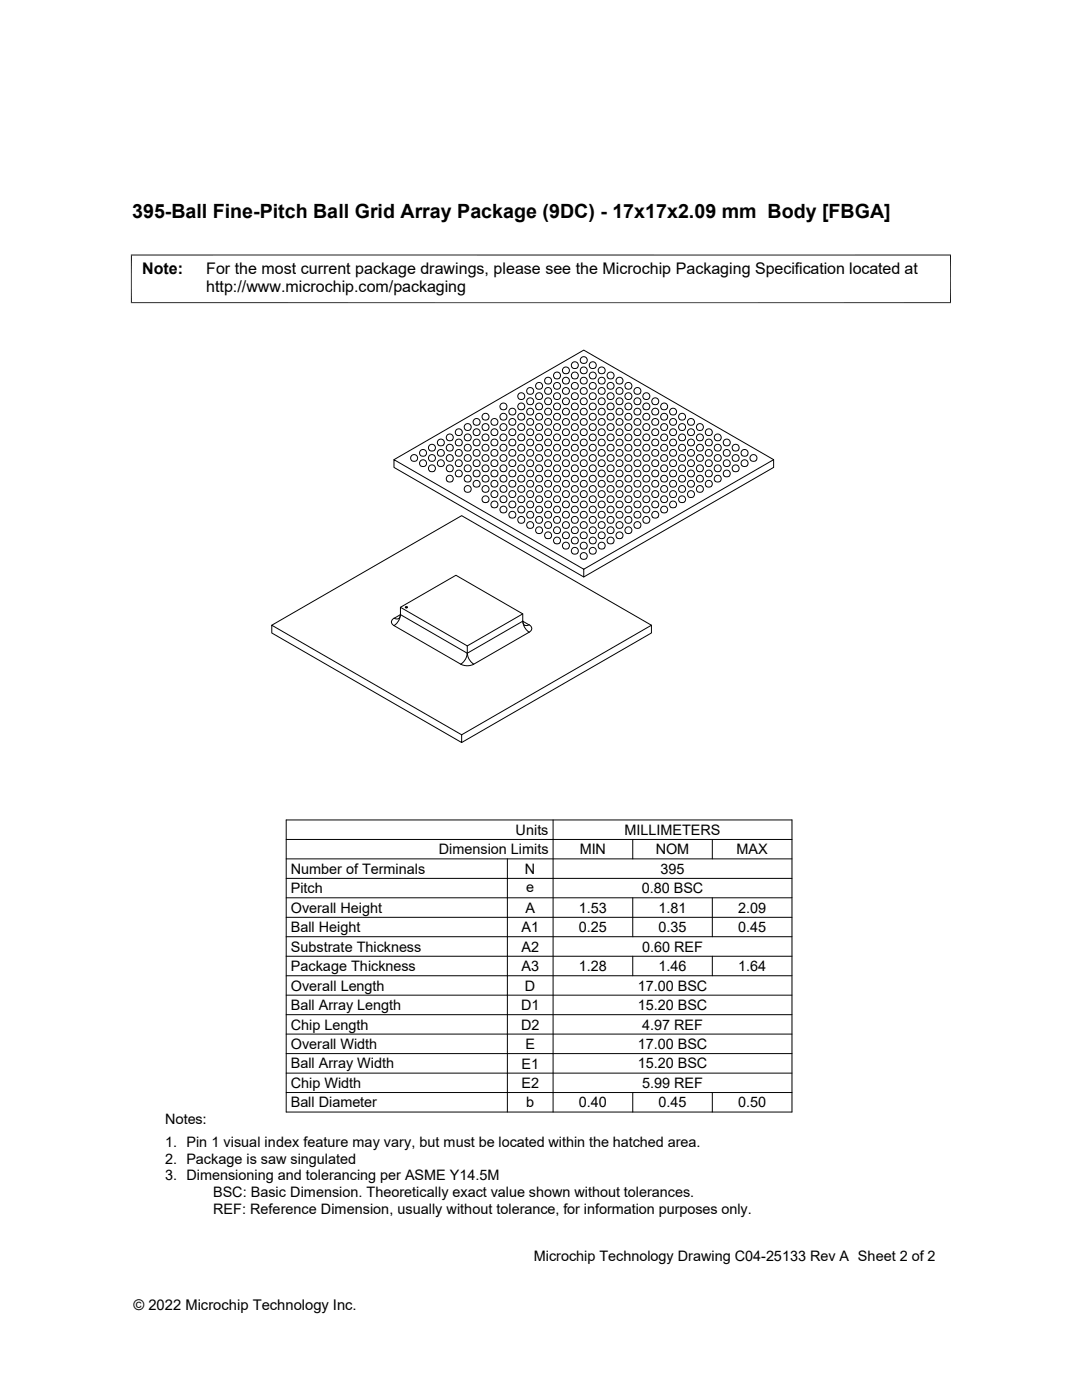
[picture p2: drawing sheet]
<svg xmlns="http://www.w3.org/2000/svg" width="216mm" height="279mm" viewBox="0 0 216 279" stroke-linecap="round" stroke-linejoin="round" font-family="sans-serif">
<g fill="none" stroke="#000" stroke-width=".2">
<path d="M26.1 50.9h163.7M26.2 50.8v9.7M189.7 50.8v9.7M26.1 60.4h163.7M107.1 77.5l.5 .2 .5-.2M107.1 77.5a.69 .69 0 0 1 0-1 .69 .69 0 0 1 1 0 .69 .69 0 0 1 0 1M110.6 77.5l.5 .2 .6-.2M110.6 77.5a.69 .69 0 0 1 .1-1 .69 .69 0 0 1 .9 0 .69 .69 0 0 1 .1 1M110.6 75.5l.5 .1 .6-.1M110.6 75.4a.69 .69 0 0 1 .1-1 .69 .69 0 0 1 .9 0 .69 .69 0 0 1 .1 1M112.4 74.4l.5 .2 .5-.2M112.4 74.4a.69 .69 0 0 1 0-1 .69 .69 0 0 1 1 0 .69 .69 0 0 1 0 1"/>
<path d="M114.2 77.5l.5 .2 .5-.2M114.2 77.5a.69 .69 0 0 1 0-1 .69 .69 0 0 1 1 0 .69 .69 0 0 1 0 1M114.2 75.5l.5 .1 .5-.1M114.2 75.4a.69 .69 0 0 1 0-1 .69 .69 0 0 1 1 0 .69 .69 0 0 1 0 1M116 74.4l.5 .2 .5-.2M116 74.4a.69 .69 0 0 1 0-1 .69 .69 0 0 1 1 0 .69 .69 0 0 1 0 1M116 72.4l.5 .1 .5-.1M116 72.3a.69 .69 0 0 1 0-.9 .69 .69 0 0 1 1 0 .69 .69 0 0 1 0 .9M117.8 77.5l.5 .2 .5-.2M117.8 77.5a.69 .69 0 0 1 0-1 .69 .69 0 0 1 1 0 .69 .69 0 0 1 0 1M117.8 75.5l.5 .1 .5-.1M117.8 75.4a.69 .69 0 0 1 0-1 .69 .69 0 0 1 1 0 .69 .69 0 0 1 0 1"/>
<path d="M119.5 74.4l.6 .2 .5-.2M119.5 74.4a.69 .69 0 0 1 .1-1 .69 .69 0 0 1 .9 0 .69 .69 0 0 1 .1 1M121.3 75.5l.5 .1 .5-.1M121.3 75.4a.69 .69 0 0 1 .1-1 .69 .69 0 0 1 .9 0 .69 .69 0 0 1 0 1M121.3 77.5l.5 .2 .5-.2M121.3 77.5a.69 .69 0 0 1 .1-1 .69 .69 0 0 1 .9 0 .69 .69 0 0 1 0 1M124.9 77.5l.5 .2 .5-.2M124.9 77.5a.69 .69 0 0 1 0-1 .69 .69 0 0 1 1 0 .69 .69 0 0 1 0 1M78.6 91.7l37.9-21.8 37.9 21.8v1.6l-37.9 21.8M85.7 94l.5 .1 .5-.1M85.7 93.9a.69 .69 0 0 1 0-.9 .69 .69 0 0 1 1 0 .69 .69 0 0 1 0 .9M89.2 94l.5 .1 .6-.1"/>
<path d="M89.2 93.9a.69 .69 0 0 1 .1-.9 .69 .69 0 0 1 .9 0 .69 .69 0 0 1 .1 .9M92.8 85.7l.5 .2 .5-.2M92.8 85.7a.69 .69 0 0 1 0-1 .69 .69 0 0 1 1 0 .69 .69 0 0 1 0 1M92.8 94l.5 .1 .5-.1M92.8 93.9a.69 .69 0 0 1 0-.9 .69 .69 0 0 1 1 0 .69 .69 0 0 1 0 .9M96.4 94l.5 .1 .5-.1M96.4 85.7l.5 .2 .5-.2M96.4 93.9a.69 .69 0 0 1 0-.9 .69 .69 0 0 1 1 0 .69 .69 0 0 1 0 .9M96.4 85.7a.69 .69 0 0 1 0-1 .69 .69 0 0 1 1 0 .69 .69 0 0 1 0 1M98.1 99.1l.6 .2 .5-.2M98.1 99.1a.69 .69 0 0 1 .1-1 .69 .69 0 0 1 .9 0 .69 .69 0 0 1 .1 1M99.9 94l.6 .1 .5-.1"/>
<path d="M99.9 85.7l.6 .2 .5-.2M99.9 93.9a.69 .69 0 0 1 .1-.9 .69 .69 0 0 1 .9 0 .69 .69 0 0 1 .1 .9M99.9 85.7a.69 .69 0 0 1 .1-1 .69 .69 0 0 1 .9 0 .69 .69 0 0 1 .1 1M101.7 99.1l.5 .2 .5-.2M101.7 99.1a.69 .69 0 0 1 .1-1 .69 .69 0 0 1 .9 0 .69 .69 0 0 1 0 1M103.5 94l.5 .1 .5-.1M103.5 93.9a.69 .69 0 0 1 0-.9 .69 .69 0 0 1 1 0 .69 .69 0 0 1 0 .9M103.5 85.7l.5 .2 .5-.2M103.5 85.7a.69 .69 0 0 1 0-1 .69 .69 0 0 1 1 0 .69 .69 0 0 1 0 1M105.3 80.6l.5 .2 .5-.2M105.3 80.6a.69 .69 0 0 1 0-1 .69 .69 0 0 1 1 0 .69 .69 0 0 1 0 1M105.3 99.1l.5 .2 .5-.2"/>
<path d="M105.3 99.1a.69 .69 0 0 1 0-1 .69 .69 0 0 1 1 0 .69 .69 0 0 1 0 1M107.1 85.7l.5 .2 .5-.2M107.1 85.7a.69 .69 0 0 1 0-1 .69 .69 0 0 1 1 0 .69 .69 0 0 1 0 1M107.1 94l.5 .1 .5-.1M107.1 93.9a.69 .69 0 0 1 0-.9 .69 .69 0 0 1 1 0 .69 .69 0 0 1 0 .9M108.9 99.1l.5 .2 .5-.2M108.9 99.1a.69 .69 0 0 1 0-1 .69 .69 0 0 1 1 0 .69 .69 0 0 1 0 1M108.9 80.6l.5 .2 .5-.2M108.9 80.6a.69 .69 0 0 1 0-1 .69 .69 0 0 1 1 0 .69 .69 0 0 1 0 1M110.6 85.7l.5 .2 .6-.2M110.6 85.7a.69 .69 0 0 1 .1-1 .69 .69 0 0 1 .9 0 .69 .69 0 0 1 .1 1M110.6 94l.5 .1 .6-.1"/>
<path d="M110.6 93.9a.69 .69 0 0 1 .1-.9 .69 .69 0 0 1 .9 0 .69 .69 0 0 1 .1 .9M112.4 99.1l.5 .2 .5-.2M112.4 99.1a.69 .69 0 0 1 0-1 .69 .69 0 0 1 1 0 .69 .69 0 0 1 0 1M112.4 80.6l.5 .2 .5-.2M112.4 80.6a.69 .69 0 0 1 0-1 .69 .69 0 0 1 1 0 .69 .69 0 0 1 0 1M114.2 85.7l.5 .2 .5-.2M114.2 85.7a.69 .69 0 0 1 0-1 .69 .69 0 0 1 1 0 .69 .69 0 0 1 0 1M114.2 94l.5 .1 .5-.1M114.2 93.9a.69 .69 0 0 1 0-.9 .69 .69 0 0 1 1 0 .69 .69 0 0 1 0 .9M116 80.6l.5 .2 .5-.2M116 80.6a.69 .69 0 0 1 0-1 .69 .69 0 0 1 1 0 .69 .69 0 0 1 0 1M116 99.1l.5 .2 .5-.2"/>
<path d="M116 99.1a.69 .69 0 0 1 0-1 .69 .69 0 0 1 1 0 .69 .69 0 0 1 0 1M117.8 94l.5 .1 .5-.1M117.8 93.9a.69 .69 0 0 1 0-.9 .69 .69 0 0 1 1 0 .69 .69 0 0 1 0 .9M117.8 85.7l.5 .2 .5-.2M117.8 85.7a.69 .69 0 0 1 0-1 .69 .69 0 0 1 1 0 .69 .69 0 0 1 0 1M119.5 80.6l.6 .2 .5-.2M119.5 80.6a.69 .69 0 0 1 .1-1 .69 .69 0 0 1 .9 0 .69 .69 0 0 1 .1 1M119.5 99.1l.6 .2 .5-.2M119.5 99.1a.69 .69 0 0 1 .1-1 .69 .69 0 0 1 .9 0 .69 .69 0 0 1 .1 1M121.3 85.7l.5 .2 .5-.2M121.3 85.7a.69 .69 0 0 1 .1-1 .69 .69 0 0 1 .9 0 .69 .69 0 0 1 0 1M121.3 94l.5 .1 .5-.1"/>
<path d="M121.3 93.9a.69 .69 0 0 1 .1-.9 .69 .69 0 0 1 .9 0 .69 .69 0 0 1 0 .9M123.1 80.6l.5 .2 .5-.2M123.1 80.6a.69 .69 0 0 1 0-1 .69 .69 0 0 1 1 0 .69 .69 0 0 1 0 1M123.1 99.1l.5 .2 .5-.2M123.1 99.1a.69 .69 0 0 1 0-1 .69 .69 0 0 1 1 0 .69 .69 0 0 1 0 1M124.9 85.7l.5 .2 .5-.2M124.9 85.7a.69 .69 0 0 1 0-1 .69 .69 0 0 1 1 0 .69 .69 0 0 1 0 1M124.9 94l.5 .1 .5-.1M124.9 93.9a.69 .69 0 0 1 0-.9 .69 .69 0 0 1 1 0 .69 .69 0 0 1 0 .9M126.7 99.1l.5 .2 .5-.2M126.7 99.1a.69 .69 0 0 1 0-1 .69 .69 0 0 1 1 0 .69 .69 0 0 1 0 1M126.7 80.6l.5 .2 .5-.2"/>
<path d="M126.7 80.6a.69 .69 0 0 1 0-1 .69 .69 0 0 1 1 0 .69 .69 0 0 1 0 1M128.5 85.7l.5 .2 .5-.2M128.5 85.7a.69 .69 0 0 1 0-1 .69 .69 0 0 1 1 0 .69 .69 0 0 1 0 1M128.5 94l.5 .1 .5-.1M128.5 93.9a.69 .69 0 0 1 0-.9 .69 .69 0 0 1 1 0 .69 .69 0 0 1 0 .9M130.2 99.1l.5 .2 .6-.2M130.2 99.1a.69 .69 0 0 1 .1-1 .69 .69 0 0 1 .9 0 .69 .69 0 0 1 .1 1M130.2 80.6l.5 .2 .6-.2M130.2 80.6a.69 .69 0 0 1 .1-1 .69 .69 0 0 1 .9 0 .69 .69 0 0 1 .1 1M132 85.7l.5 .2 .5-.2M132 85.7a.69 .69 0 0 1 0-1 .69 .69 0 0 1 1 0 .69 .69 0 0 1 0 1M132 94l.5 .1 .5-.1"/>
<path d="M132 93.9a.69 .69 0 0 1 0-.9 .69 .69 0 0 1 1 0 .69 .69 0 0 1 0 .9M133.8 99.1l.5 .2 .5-.2M133.8 99.1a.69 .69 0 0 1 0-1 .69 .69 0 0 1 1 0 .69 .69 0 0 1 0 1M135.6 94l.5 .1 .5-.1M135.6 93.9a.69 .69 0 0 1 0-.9 .69 .69 0 0 1 1 0 .69 .69 0 0 1 0 .9M135.6 85.7l.5 .2 .5-.2M135.6 85.7a.69 .69 0 0 1 0-1 .69 .69 0 0 1 1 0 .69 .69 0 0 1 0 1M137.4 99.1l.5 .2 .5-.2M137.4 99.1a.69 .69 0 0 1 0-1 .69 .69 0 0 1 1 0 .69 .69 0 0 1 0 1M139.1 94l.6 .1 .5-.1M139.1 93.9a.69 .69 0 0 1 .1-.9 .69 .69 0 0 1 .9 0 .69 .69 0 0 1 .1 .9M139.1 85.7l.6 .2 .5-.2"/>
<path d="M139.1 85.7a.69 .69 0 0 1 .1-1 .69 .69 0 0 1 .9 0 .69 .69 0 0 1 .1 1M142.7 94l.5 .1 .5-.1M142.7 93.9a.69 .69 0 0 1 0-.9 .69 .69 0 0 1 1 0 .69 .69 0 0 1 0 .9M146.3 94l.5 .1 .5-.1M146.3 93.9a.69 .69 0 0 1 0-.9 .69 .69 0 0 1 1 0 .69 .69 0 0 1 0 .9M154.4 91.7l-37.9 21.9v1.5l-37.9-21.8v-1.6l37.9 21.9M99.9 102.2l.6 .2 .5-.2M99.9 102.2a.69 .69 0 0 1 .1-1 .69 .69 0 0 1 .9 0 .69 .69 0 0 1 .1 1M103.5 104.3l.5 .1 .5-.1M103.5 104.2a.69 .69 0 0 1 0-.9 .69 .69 0 0 1 1 0 .69 .69 0 0 1 0 .9M103.5 102.2l.5 .2 .5-.2M103.5 102.2a.69 .69 0 0 1 0-1 .69 .69 0 0 1 1 0 .69 .69 0 0 1 0 1"/>
<path d="M105.3 105.3l.5 .2 .5-.2M105.3 105.3a.69 .69 0 0 1 0-1 .69 .69 0 0 1 1 0 .69 .69 0 0 1 0 1M107.1 104.3l.5 .1 .5-.1M107.1 104.2a.69 .69 0 0 1 0-.9 .69 .69 0 0 1 1 0 .69 .69 0 0 1 0 .9M107.1 102.2l.5 .2 .5-.2M107.1 102.2a.69 .69 0 0 1 0-1 .69 .69 0 0 1 1 0 .69 .69 0 0 1 0 1M108.9 107.3l.5 .2 .5-.2M108.9 107.3a.69 .69 0 0 1 0-1 .69 .69 0 0 1 1 0 .69 .69 0 0 1 0 1M108.9 105.3l.5 .2 .5-.2M108.9 105.3a.69 .69 0 0 1 0-1 .69 .69 0 0 1 1 0 .69 .69 0 0 1 0 1M110.6 104.3l.5 .1 .6-.1M110.6 104.2a.69 .69 0 0 1 .1-.9 .69 .69 0 0 1 .9 0 .69 .69 0 0 1 .1 .9"/>
<path d="M110.6 102.2l.5 .2 .6-.2M110.6 102.2a.69 .69 0 0 1 .1-1 .69 .69 0 0 1 .9 0 .69 .69 0 0 1 .1 1M112.4 109.4l.5 .2 .5-.2M112.4 109.4a.69 .69 0 0 1 0-1 .69 .69 0 0 1 1 0 .69 .69 0 0 1 0 1M112.4 107.3l.5 .2 .5-.2M112.4 107.3a.69 .69 0 0 1 0-1 .69 .69 0 0 1 1 0 .69 .69 0 0 1 0 1M112.4 105.3l.5 .2 .5-.2M112.4 105.3a.69 .69 0 0 1 0-1 .69 .69 0 0 1 1 0 .69 .69 0 0 1 0 1M114.2 102.2l.5 .2 .5-.2M114.2 102.2a.69 .69 0 0 1 0-1 .69 .69 0 0 1 1 0 .69 .69 0 0 1 0 1M114.2 110.4l.5 .2 .5-.2M114.2 110.4a.69 .69 0 0 1 0-1 .69 .69 0 0 1 1 0 .69 .69 0 0 1 0 1"/>
<path d="M114.2 104.3l.5 .1 .5-.1M114.2 104.2a.69 .69 0 0 1 0-.9 .69 .69 0 0 1 1 0 .69 .69 0 0 1 0 .9M116 109.4l.5 .2 .5-.2M116 109.4a.69 .69 0 0 1 0-1 .69 .69 0 0 1 1 0 .69 .69 0 0 1 0 1M116 107.3l.5 .2 .5-.2M116 107.3a.69 .69 0 0 1 0-1 .69 .69 0 0 1 1 0 .69 .69 0 0 1 0 1M116 105.3l.5 .2 .5-.2M116 105.3a.69 .69 0 0 1 0-1 .69 .69 0 0 1 1 0 .69 .69 0 0 1 0 1M117.8 104.3l.5 .1 .5-.1M117.8 104.2a.69 .69 0 0 1 0-.9 .69 .69 0 0 1 1 0 .69 .69 0 0 1 0 .9M117.8 102.2l.5 .2 .5-.2M117.8 102.2a.69 .69 0 0 1 0-1 .69 .69 0 0 1 1 0 .69 .69 0 0 1 0 1"/>
<path d="M117.8 110.4l.5 .2 .5-.2M117.8 110.4a.69 .69 0 0 1 0-1 .69 .69 0 0 1 1 0 .69 .69 0 0 1 0 1M119.5 105.3l.6 .2 .5-.2M119.5 105.3a.69 .69 0 0 1 .1-1 .69 .69 0 0 1 .9 0 .69 .69 0 0 1 .1 1M119.5 109.4l.6 .2 .5-.2M119.5 109.4a.69 .69 0 0 1 .1-1 .69 .69 0 0 1 .9 0 .69 .69 0 0 1 .1 1M119.5 107.3l.6 .2 .5-.2M119.5 107.3a.69 .69 0 0 1 .1-1 .69 .69 0 0 1 .9 0 .69 .69 0 0 1 .1 1M121.3 104.3l.5 .1 .5-.1M121.3 104.2a.69 .69 0 0 1 .1-.9 .69 .69 0 0 1 .9 0 .69 .69 0 0 1 0 .9M121.3 102.2l.5 .2 .5-.2M121.3 102.2a.69 .69 0 0 1 .1-1 .69 .69 0 0 1 .9 0 .69 .69 0 0 1 0 1"/>
<path d="M123.1 107.3l.5 .2 .5-.2M123.1 107.3a.69 .69 0 0 1 0-1 .69 .69 0 0 1 1 0 .69 .69 0 0 1 0 1M123.1 105.3l.5 .2 .5-.2M123.1 105.3a.69 .69 0 0 1 0-1 .69 .69 0 0 1 1 0 .69 .69 0 0 1 0 1M124.9 104.3l.5 .1 .5-.1M124.9 104.2a.69 .69 0 0 1 0-.9 .69 .69 0 0 1 1 0 .69 .69 0 0 1 0 .9M124.9 102.2l.5 .2 .5-.2M124.9 102.2a.69 .69 0 0 1 0-1 .69 .69 0 0 1 1 0 .69 .69 0 0 1 0 1M126.7 105.3l.5 .2 .5-.2M126.7 105.3a.69 .69 0 0 1 0-1 .69 .69 0 0 1 1 0 .69 .69 0 0 1 0 1M128.5 104.3l.5 .1 .5-.1M128.5 104.2a.69 .69 0 0 1 0-.9 .69 .69 0 0 1 1 0 .69 .69 0 0 1 0 .9"/>
<path d="M128.5 102.2l.5 .2 .5-.2M128.5 102.2a.69 .69 0 0 1 0-1 .69 .69 0 0 1 1 0 .69 .69 0 0 1 0 1M132 102.2l.5 .2 .5-.2M132 102.2a.69 .69 0 0 1 0-1 .69 .69 0 0 1 1 0 .69 .69 0 0 1 0 1M54.2 124.8l37.9 21.8v1.6l-37.9-21.9zM54.2 124.8l37.9-21.9 37.9 21.9v1.5l-37.9 21.9M78.6 123.4l.5 .1h.4M78.6 124.9l13.4 7.7M79.9 122.7a2.72 2.72 0 0 1-1.3 2.1M79.9 121.2l11.1-6.4 13.3 7.7v1.5M79.9 122.7v-1.5l13.3 7.7v1.5M79.9 122.7l-1.3 .7a.77 .77 0 0 0-.5 .7 .77 .77 0 0 0 .5 .8"/>
<path d="M79.9 122.7l-.4 .8M79.9 122.7l13.3 7.7M80.9 121.2h.4l-.3 .1zM92 132.6h.1a2.8 2.8 0 0 0 2.4 0M93.2 130.4a2.72 2.72 0 0 1-1.2 2.1M93.3 130.4a2.72 2.72 0 0 0 1.2 2.1M104.3 122.5l-11.1 6.4M104.3 124l-11.1 6.4M104.3 124l.1 .4 .3 .4M104.3 124l1.3 .7a.77 .77 0 0 1 .5 .7 .77 .77 0 0 1-.5 .8M104.3 124a2.72 2.72 0 0 0 1.3 2.2M105.6 126.2l-11.1 6.4"/>
<path d="M105.6 124.7l-.5 .1h-.4M130 124.8l-37.9 21.8M57.1 163.6h100.9v58.3h-100.9zM57.1 179.2h100.9M57.1 175.3h100.9M57.1 171.4h100.9M57.1 167.5h100.9M101.2 171.4v50.5M110.4 163.6v58.3M126.3 167.5v3.9M126.3 179.2v7.7M142.1 167.5v3.9"/>
<path d="M142.1 179.2v7.7M57.1 183.1h100.9M57.1 194.7h100.9M57.1 186.9h100.9M57.1 190.8h100.9M57.1 198.6h100.9M126.3 190.8v3.9M142.1 190.8v3.9M57.1 202.5h100.9M57.1 210.3h100.9M57.1 206.4h100.9M57.1 218h100.9"/>
<path d="M57.1 214.2h100.9M126.3 218v3.9M142.1 218v3.9"/>
<circle cx="104" cy="79.1" r=".7"/>
<circle cx="105.8" cy="78" r=".7"/>
<circle cx="107.6" cy="79.1" r=".7"/>
<circle cx="109.4" cy="76" r=".7"/>
<circle cx="109.4" cy="78" r=".7"/>
<circle cx="111.1" cy="79.1" r=".7"/>
<circle cx="112.9" cy="78" r=".7"/>
<circle cx="112.9" cy="76" r=".7"/>
<circle cx="114.7" cy="79.1" r=".7"/>
<circle cx="114.7" cy="72.9" r=".7"/>
<circle cx="116.5" cy="78" r=".7"/>
<circle cx="116.5" cy="76" r=".7"/>
<circle cx="118.3" cy="79.1" r=".7"/>
<circle cx="118.3" cy="72.9" r=".7"/>
<circle cx="120.1" cy="78" r=".7"/>
<circle cx="120.1" cy="76" r=".7"/>
<circle cx="121.8" cy="79.1" r=".7"/>
<circle cx="123.6" cy="76" r=".7"/>
<circle cx="123.6" cy="78" r=".7"/>
<circle cx="125.4" cy="79.1" r=".7"/>
<circle cx="127.2" cy="78" r=".7"/>
<circle cx="129" cy="79.1" r=".7"/>
<circle cx="82.6" cy="91.4" r=".7"/>
<circle cx="84.4" cy="90.4" r=".7"/>
<circle cx="84.4" cy="92.5" r=".7"/>
<circle cx="86.2" cy="91.4" r=".7"/>
<circle cx="86.2" cy="89.4" r=".7"/>
<circle cx="88" cy="92.5" r=".7"/>
<circle cx="88" cy="90.4" r=".7"/>
<circle cx="88" cy="88.3" r=".7"/>
<circle cx="89.7" cy="91.4" r=".7"/>
<circle cx="89.7" cy="89.4" r=".7"/>
<circle cx="89.7" cy="87.3" r=".7"/>
<circle cx="89.7" cy="95.5" r=".7"/>
<circle cx="91.5" cy="86.3" r=".7"/>
<circle cx="91.5" cy="94.5" r=".7"/>
<circle cx="91.5" cy="92.5" r=".7"/>
<circle cx="91.5" cy="90.4" r=".7"/>
<circle cx="91.5" cy="88.3" r=".7"/>
<circle cx="93.3" cy="87.3" r=".7"/>
<circle cx="93.3" cy="95.5" r=".7"/>
<circle cx="93.3" cy="91.4" r=".7"/>
<circle cx="93.3" cy="89.4" r=".7"/>
<circle cx="93.3" cy="97.6" r=".7"/>
<circle cx="95.1" cy="88.3" r=".7"/>
<circle cx="95.1" cy="96.6" r=".7"/>
<circle cx="95.1" cy="86.3" r=".7"/>
<circle cx="95.1" cy="94.5" r=".7"/>
<circle cx="95.1" cy="92.5" r=".7"/>
<circle cx="95.1" cy="84.2" r=".7"/>
<circle cx="95.1" cy="90.4" r=".7"/>
<circle cx="96.9" cy="89.4" r=".7"/>
<circle cx="96.9" cy="97.6" r=".7"/>
<circle cx="96.9" cy="87.3" r=".7"/>
<circle cx="96.9" cy="95.5" r=".7"/>
<circle cx="96.9" cy="83.2" r=".7"/>
<circle cx="96.9" cy="91.4" r=".7"/>
<circle cx="96.9" cy="99.7" r=".7"/>
<circle cx="98.7" cy="90.4" r=".7"/>
<circle cx="98.7" cy="88.3" r=".7"/>
<circle cx="98.7" cy="96.6" r=".7"/>
<circle cx="98.7" cy="94.5" r=".7"/>
<circle cx="98.7" cy="86.3" r=".7"/>
<circle cx="98.7" cy="92.5" r=".7"/>
<circle cx="98.7" cy="84.2" r=".7"/>
<circle cx="100.5" cy="81.1" r=".7"/>
<circle cx="100.5" cy="91.4" r=".7"/>
<circle cx="100.5" cy="99.7" r=".7"/>
<circle cx="100.5" cy="89.4" r=".7"/>
<circle cx="100.5" cy="97.6" r=".7"/>
<circle cx="100.5" cy="87.3" r=".7"/>
<circle cx="100.5" cy="95.5" r=".7"/>
<circle cx="100.5" cy="83.2" r=".7"/>
<circle cx="102.2" cy="82.2" r=".7"/>
<circle cx="102.2" cy="92.5" r=".7"/>
<circle cx="102.2" cy="90.4" r=".7"/>
<circle cx="102.2" cy="96.6" r=".7"/>
<circle cx="102.2" cy="88.3" r=".7"/>
<circle cx="102.2" cy="86.3" r=".7"/>
<circle cx="102.2" cy="94.5" r=".7"/>
<circle cx="102.2" cy="84.2" r=".7"/>
<circle cx="104" cy="83.2" r=".7"/>
<circle cx="104" cy="81.1" r=".7"/>
<circle cx="104" cy="91.4" r=".7"/>
<circle cx="104" cy="99.7" r=".7"/>
<circle cx="104" cy="89.4" r=".7"/>
<circle cx="104" cy="97.6" r=".7"/>
<circle cx="104" cy="95.5" r=".7"/>
<circle cx="104" cy="87.3" r=".7"/>
<circle cx="105.8" cy="84.2" r=".7"/>
<circle cx="105.8" cy="94.5" r=".7"/>
<circle cx="105.8" cy="82.2" r=".7"/>
<circle cx="105.8" cy="92.5" r=".7"/>
<circle cx="105.8" cy="90.4" r=".7"/>
<circle cx="105.8" cy="96.6" r=".7"/>
<circle cx="105.8" cy="88.3" r=".7"/>
<circle cx="105.8" cy="86.3" r=".7"/>
<circle cx="107.6" cy="97.6" r=".7"/>
<circle cx="107.6" cy="95.5" r=".7"/>
<circle cx="107.6" cy="83.2" r=".7"/>
<circle cx="107.6" cy="81.1" r=".7"/>
<circle cx="107.6" cy="91.4" r=".7"/>
<circle cx="107.6" cy="99.7" r=".7"/>
<circle cx="107.6" cy="89.4" r=".7"/>
<circle cx="107.6" cy="87.3" r=".7"/>
<circle cx="109.4" cy="86.3" r=".7"/>
<circle cx="109.4" cy="96.6" r=".7"/>
<circle cx="109.4" cy="84.2" r=".7"/>
<circle cx="109.4" cy="94.5" r=".7"/>
<circle cx="109.4" cy="82.2" r=".7"/>
<circle cx="109.4" cy="92.5" r=".7"/>
<circle cx="109.4" cy="90.4" r=".7"/>
<circle cx="109.4" cy="88.3" r=".7"/>
<circle cx="111.1" cy="89.4" r=".7"/>
<circle cx="111.1" cy="99.7" r=".7"/>
<circle cx="111.1" cy="87.3" r=".7"/>
<circle cx="111.1" cy="97.6" r=".7"/>
<circle cx="111.1" cy="95.5" r=".7"/>
<circle cx="111.1" cy="83.2" r=".7"/>
<circle cx="111.1" cy="81.1" r=".7"/>
<circle cx="111.1" cy="91.4" r=".7"/>
<circle cx="112.9" cy="90.4" r=".7"/>
<circle cx="112.9" cy="88.3" r=".7"/>
<circle cx="112.9" cy="86.3" r=".7"/>
<circle cx="112.9" cy="96.6" r=".7"/>
<circle cx="112.9" cy="84.2" r=".7"/>
<circle cx="112.9" cy="94.5" r=".7"/>
<circle cx="112.9" cy="82.2" r=".7"/>
<circle cx="112.9" cy="92.5" r=".7"/>
<circle cx="114.7" cy="91.4" r=".7"/>
<circle cx="114.7" cy="89.4" r=".7"/>
<circle cx="114.7" cy="99.7" r=".7"/>
<circle cx="114.7" cy="87.3" r=".7"/>
<circle cx="114.7" cy="97.6" r=".7"/>
<circle cx="114.7" cy="95.5" r=".7"/>
<circle cx="114.7" cy="83.2" r=".7"/>
<circle cx="114.7" cy="81.1" r=".7"/>
<circle cx="116.5" cy="92.5" r=".7"/>
<circle cx="116.5" cy="90.4" r=".7"/>
<circle cx="116.5" cy="88.3" r=".7"/>
<circle cx="116.5" cy="86.3" r=".7"/>
<circle cx="116.5" cy="96.6" r=".7"/>
<circle cx="116.5" cy="84.2" r=".7"/>
<circle cx="116.5" cy="94.5" r=".7"/>
<circle cx="116.5" cy="82.2" r=".7"/>
<circle cx="118.3" cy="91.4" r=".7"/>
<circle cx="118.3" cy="81.1" r=".7"/>
<circle cx="118.3" cy="89.4" r=".7"/>
<circle cx="118.3" cy="99.7" r=".7"/>
<circle cx="118.3" cy="87.3" r=".7"/>
<circle cx="118.3" cy="97.6" r=".7"/>
<circle cx="118.3" cy="95.5" r=".7"/>
<circle cx="118.3" cy="83.2" r=".7"/>
<circle cx="120.1" cy="94.5" r=".7"/>
<circle cx="120.1" cy="82.2" r=".7"/>
<circle cx="120.1" cy="92.5" r=".7"/>
<circle cx="120.1" cy="90.4" r=".7"/>
<circle cx="120.1" cy="88.3" r=".7"/>
<circle cx="120.1" cy="86.3" r=".7"/>
<circle cx="120.1" cy="96.6" r=".7"/>
<circle cx="120.1" cy="84.2" r=".7"/>
<circle cx="121.8" cy="95.5" r=".7"/>
<circle cx="121.8" cy="83.2" r=".7"/>
<circle cx="121.8" cy="91.4" r=".7"/>
<circle cx="121.8" cy="81.1" r=".7"/>
<circle cx="121.8" cy="89.4" r=".7"/>
<circle cx="121.8" cy="99.7" r=".7"/>
<circle cx="121.8" cy="87.3" r=".7"/>
<circle cx="121.8" cy="97.6" r=".7"/>
<circle cx="123.6" cy="96.6" r=".7"/>
<circle cx="123.6" cy="86.3" r=".7"/>
<circle cx="123.6" cy="84.2" r=".7"/>
<circle cx="123.6" cy="94.5" r=".7"/>
<circle cx="123.6" cy="92.5" r=".7"/>
<circle cx="123.6" cy="82.2" r=".7"/>
<circle cx="123.6" cy="90.4" r=".7"/>
<circle cx="123.6" cy="88.3" r=".7"/>
<circle cx="125.4" cy="97.6" r=".7"/>
<circle cx="125.4" cy="87.3" r=".7"/>
<circle cx="125.4" cy="95.5" r=".7"/>
<circle cx="125.4" cy="83.2" r=".7"/>
<circle cx="125.4" cy="91.4" r=".7"/>
<circle cx="125.4" cy="81.1" r=".7"/>
<circle cx="125.4" cy="89.4" r=".7"/>
<circle cx="125.4" cy="99.7" r=".7"/>
<circle cx="127.2" cy="88.3" r=".7"/>
<circle cx="127.2" cy="96.6" r=".7"/>
<circle cx="127.2" cy="86.3" r=".7"/>
<circle cx="127.2" cy="94.5" r=".7"/>
<circle cx="127.2" cy="84.2" r=".7"/>
<circle cx="127.2" cy="92.5" r=".7"/>
<circle cx="127.2" cy="82.2" r=".7"/>
<circle cx="127.2" cy="90.4" r=".7"/>
<circle cx="129" cy="99.7" r=".7"/>
<circle cx="129" cy="89.4" r=".7"/>
<circle cx="129" cy="97.6" r=".7"/>
<circle cx="129" cy="87.3" r=".7"/>
<circle cx="129" cy="95.5" r=".7"/>
<circle cx="129" cy="83.2" r=".7"/>
<circle cx="129" cy="91.4" r=".7"/>
<circle cx="129" cy="81.1" r=".7"/>
<circle cx="130.7" cy="90.4" r=".7"/>
<circle cx="130.7" cy="88.3" r=".7"/>
<circle cx="130.7" cy="96.6" r=".7"/>
<circle cx="130.7" cy="86.3" r=".7"/>
<circle cx="130.7" cy="94.5" r=".7"/>
<circle cx="130.7" cy="84.2" r=".7"/>
<circle cx="130.7" cy="92.5" r=".7"/>
<circle cx="130.7" cy="82.2" r=".7"/>
<circle cx="132.5" cy="91.4" r=".7"/>
<circle cx="132.5" cy="89.4" r=".7"/>
<circle cx="132.5" cy="99.7" r=".7"/>
<circle cx="132.5" cy="97.6" r=".7"/>
<circle cx="132.5" cy="87.3" r=".7"/>
<circle cx="132.5" cy="95.5" r=".7"/>
<circle cx="132.5" cy="81.1" r=".7"/>
<circle cx="132.5" cy="83.2" r=".7"/>
<circle cx="134.3" cy="92.5" r=".7"/>
<circle cx="134.3" cy="90.4" r=".7"/>
<circle cx="134.3" cy="88.3" r=".7"/>
<circle cx="134.3" cy="96.6" r=".7"/>
<circle cx="134.3" cy="86.3" r=".7"/>
<circle cx="134.3" cy="94.5" r=".7"/>
<circle cx="134.3" cy="82.2" r=".7"/>
<circle cx="134.3" cy="84.2" r=".7"/>
<circle cx="136.1" cy="91.4" r=".7"/>
<circle cx="136.1" cy="99.7" r=".7"/>
<circle cx="136.1" cy="89.4" r=".7"/>
<circle cx="136.1" cy="97.6" r=".7"/>
<circle cx="136.1" cy="87.3" r=".7"/>
<circle cx="136.1" cy="83.2" r=".7"/>
<circle cx="136.1" cy="95.5" r=".7"/>
<circle cx="137.9" cy="94.5" r=".7"/>
<circle cx="137.9" cy="92.5" r=".7"/>
<circle cx="137.9" cy="90.4" r=".7"/>
<circle cx="137.9" cy="88.3" r=".7"/>
<circle cx="137.9" cy="84.2" r=".7"/>
<circle cx="137.9" cy="96.6" r=".7"/>
<circle cx="137.9" cy="86.3" r=".7"/>
<circle cx="139.7" cy="95.5" r=".7"/>
<circle cx="139.7" cy="91.4" r=".7"/>
<circle cx="139.7" cy="89.4" r=".7"/>
<circle cx="139.7" cy="97.6" r=".7"/>
<circle cx="139.7" cy="87.3" r=".7"/>
<circle cx="141.4" cy="96.6" r=".7"/>
<circle cx="141.4" cy="94.5" r=".7"/>
<circle cx="141.4" cy="92.5" r=".7"/>
<circle cx="141.4" cy="90.4" r=".7"/>
<circle cx="141.4" cy="86.3" r=".7"/>
<circle cx="141.4" cy="88.3" r=".7"/>
<circle cx="143.2" cy="95.5" r=".7"/>
<circle cx="143.2" cy="91.4" r=".7"/>
<circle cx="143.2" cy="87.3" r=".7"/>
<circle cx="143.2" cy="89.4" r=".7"/>
<circle cx="145" cy="94.5" r=".7"/>
<circle cx="145" cy="92.5" r=".7"/>
<circle cx="145" cy="88.3" r=".7"/>
<circle cx="145" cy="90.4" r=".7"/>
<circle cx="146.8" cy="89.4" r=".7"/>
<circle cx="146.8" cy="91.4" r=".7"/>
<circle cx="148.6" cy="90.4" r=".7"/>
<circle cx="148.6" cy="92.5" r=".7"/>
<circle cx="150.3" cy="91.4" r=".7"/>
<circle cx="98.7" cy="100.7" r=".7"/>
<circle cx="102.2" cy="102.7" r=".7"/>
<circle cx="102.2" cy="100.7" r=".7"/>
<circle cx="105.8" cy="102.7" r=".7"/>
<circle cx="105.8" cy="100.7" r=".7"/>
<circle cx="107.6" cy="105.8" r=".7"/>
<circle cx="109.4" cy="102.7" r=".7"/>
<circle cx="109.4" cy="100.7" r=".7"/>
<circle cx="111.1" cy="107.9" r=".7"/>
<circle cx="111.1" cy="105.8" r=".7"/>
<circle cx="112.9" cy="100.7" r=".7"/>
<circle cx="112.9" cy="102.7" r=".7"/>
<circle cx="114.7" cy="107.9" r=".7"/>
<circle cx="114.7" cy="105.8" r=".7"/>
<circle cx="116.5" cy="102.7" r=".7"/>
<circle cx="116.5" cy="100.7" r=".7"/>
<circle cx="116.5" cy="111" r=".7"/>
<circle cx="118.3" cy="107.9" r=".7"/>
<circle cx="118.3" cy="105.8" r=".7"/>
<circle cx="120.1" cy="102.7" r=".7"/>
<circle cx="120.1" cy="100.7" r=".7"/>
<circle cx="121.8" cy="105.8" r=".7"/>
<circle cx="121.8" cy="107.9" r=".7"/>
<circle cx="123.6" cy="102.7" r=".7"/>
<circle cx="123.6" cy="100.7" r=".7"/>
<circle cx="125.4" cy="105.8" r=".7"/>
<circle cx="127.2" cy="102.7" r=".7"/>
<circle cx="127.2" cy="100.7" r=".7"/>
<circle cx="130.7" cy="100.7" r=".7"/>
<circle cx="130.7" cy="102.7" r=".7"/>
<circle cx="134.3" cy="100.7" r=".7"/>
</g>
<text font-size="3.9" x="26.4" y="43.5">395-Ball Fine-Pitch Ball Grid Array Package (9DC) - 17x17x2.09 mm Body [FBGA]</text>
<g font-size="3.2">
<text x="28.4" y="54.7">Note:</text>
<text x="41.1" y="58.3">http://www.microchip.com/packaging</text>
<text x="41.1" y="54.7">For the most current package drawings, please see the Microchip Packaging Specification located at</text>
</g>
<g font-size="2.9">
<text x="102.9" y="166.6">Units</text>
<text x="124.6" y="166.6">MILLIMETERS</text>
<text x="87.6" y="170.5">Dimension Limits</text>
<text x="115.7" y="170.5">MIN</text>
<text x="130.8" y="170.5">NOM</text>
<text x="147" y="170.5">MAX</text>
<text x="58" y="174.4">Number of Terminals</text>
<text x="58" y="178.3">Pitch</text>
<text x="104.8" y="174.4">N</text>
<text x="105" y="178">e</text>
<text x="128" y="178.3">0.80 BSC</text>
<text x="131.8" y="174.4">395</text>
<text x="58" y="182.2">Overall Height</text>
<text x="104.8" y="182.2">A</text>
<text x="115.5" y="182.2">1.53</text>
<text x="131.4" y="182.2">1.81</text>
<text x="147.3" y="182.2">2.09</text>
<text x="58" y="186">Ball Height</text>
<text x="58" y="189.9">Substrate Thickness</text>
<text x="104" y="189.9">A2</text>
<text x="104.1" y="186">A1</text>
<text x="115.5" y="186">0.25</text>
<text x="128.1" y="189.9">0.60 REF</text>
<text x="131.4" y="186">0.35</text>
<text x="147.3" y="186">0.45</text>
<text x="58" y="197.7">Overall Length</text>
<text x="58" y="193.8">Package Thickness</text>
<text x="104.1" y="193.8">A3</text>
<text x="104.8" y="197.7">D</text>
<text x="115.5" y="193.8">1.28</text>
<text x="127.3" y="197.7">17.00 BSC</text>
<text x="131.4" y="193.8">1.46</text>
<text x="147.3" y="193.8">1.64</text>
<text x="58" y="201.6">Ball Array Length</text>
<text x="104" y="201.6">D1</text>
<text x="127.3" y="201.6">15.20 BSC</text>
<text x="58" y="205.5">Chip Length</text>
<text x="58" y="209.4">Overall Width</text>
<text x="104" y="205.5">D2</text>
<text x="104.8" y="209.4">E</text>
<text x="127.3" y="209.4">17.00 BSC</text>
<text x="128.1" y="205.5">4.97 REF</text>
<text x="58" y="213.2">Ball Array Width</text>
<text x="104" y="213.3">E1</text>
<text x="127.3" y="213.2">15.20 BSC</text>
<text x="58" y="221">Ball Diameter</text>
<text x="58" y="217.1">Chip Width</text>
<text x="104" y="217.1">E2</text>
<text x="105" y="221">b</text>
<text x="115.5" y="221">0.40</text>
<text x="128.1" y="217.1">5.99 REF</text>
<text x="131.4" y="221">0.45</text>
<text x="147.3" y="221">0.50</text>
<text x="32.9" y="224.4">Notes:</text>
<text x="32.9" y="229">1. Pin 1 visual index feature may vary, but must be located within the hatched area.</text>
<text x="32.9" y="232.3">2. Package is saw singulated</text>
<text x="32.9" y="235.6">3. Dimensioning and tolerancing per ASME Y14.5M</text>
<text x="42.5" y="238.9">BSC: Basic Dimension. Theoretically exact value shown without tolerances.</text>
<text x="42.5" y="242.2">REF: Reference Dimension, usually without tolerance, for information purposes only.</text>
<text x="106.5" y="251.7">Microchip Technology Drawing C04-25133 Rev A Sheet 2 of 2</text>
<text x="26.6" y="261.3">© 2022 Microchip Technology Inc.</text>
</g>
</svg>
